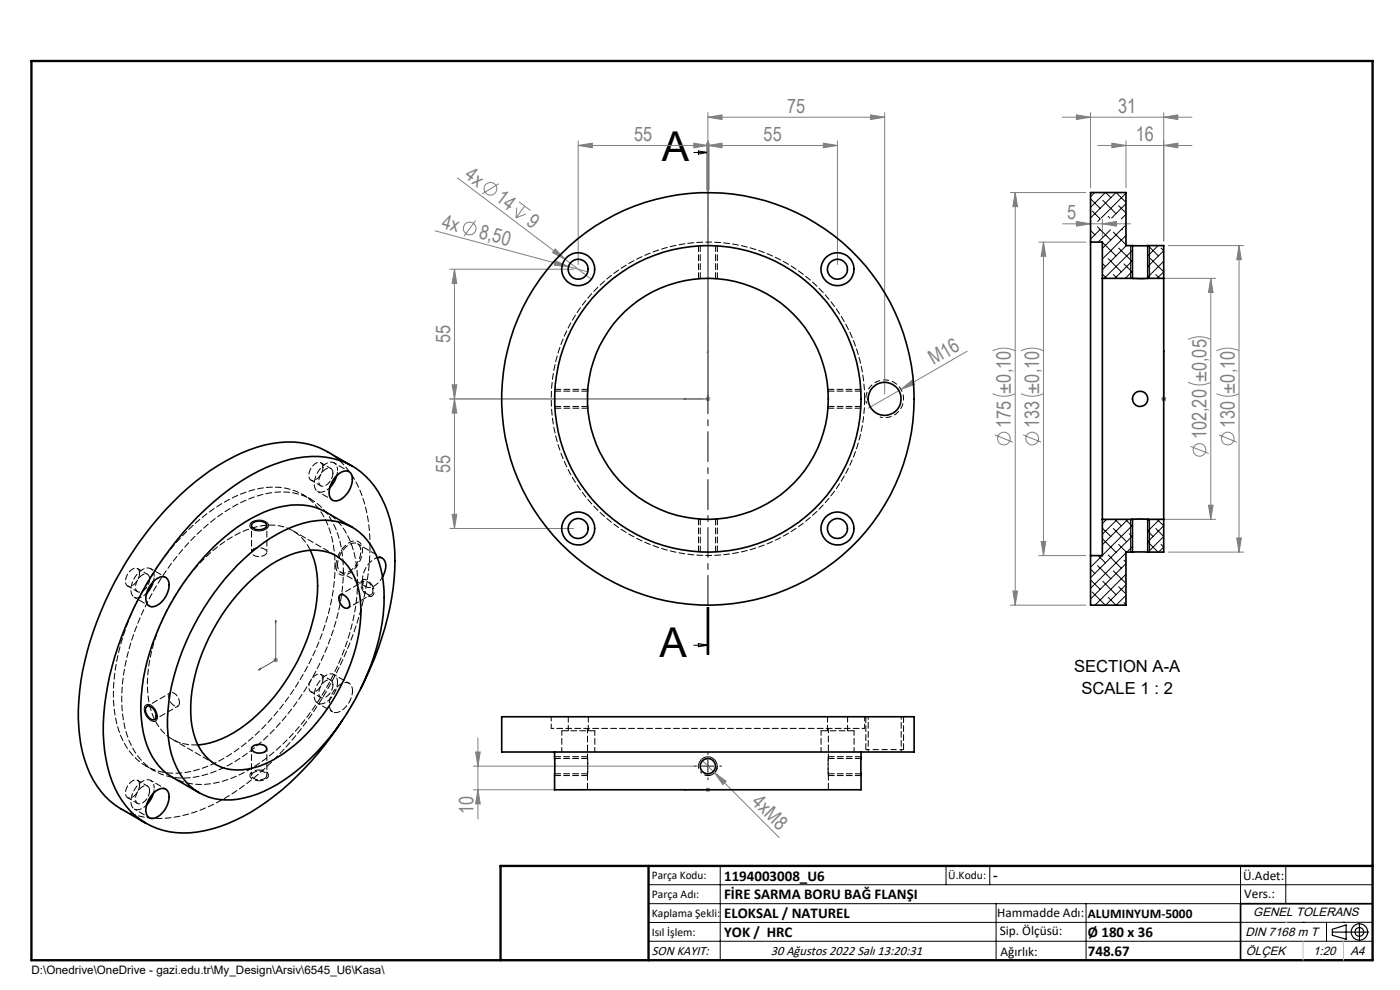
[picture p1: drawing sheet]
<svg xmlns="http://www.w3.org/2000/svg" width="297mm" height="210mm" viewBox="0 0 297 210" stroke-linecap="round" stroke-linejoin="round" font-family="sans-serif">
<g fill="none" stroke="#808080" stroke-width=".21">
<path d="M97 37.7l22.9 17.3M105.8 39l-3.5 2.1M122.7 30.9l3-.5v1zM122.7 29.9v26.2M122.7 30.9h55M147.2 30.4l3 .5-3 .5zM150.2 24.9l3-.5v1zM150.2 23.9v59.7M150.2 24.9h37.5M150.2 30.9l3-.5v1zM174.7 30.4l3 .5-3 .5zM177.7 29.9v26.2"/>
<path d="M184.7 24.4l3 .5-3 .5zM187.7 23.9v59.7M225.4 24.9h27.5M228.4 24.4l3 .5-3 .5zM231.4 23.9v16M232.9 30.9h20M235.9 30.4l3 .5-3 .5zM238.9 29.9v10M246.9 24.9l3-.5v1zM246.9 30.9l3-.5v1zM246.9 23.9v27.2M92.3 49l28.3 7.5"/>
<path d="M95.4 57.1h26.3M96.4 57.1l.5 3h-1zM96.4 57.1v55M100.9 46.8l-2.5 3.3M109.6 44l-.1 2.2M110.1 42.8l2.4 1.9M111.3 43.7l-1.8 2.5M111.5 45.4l-2 .8M117.8 52.8l2.1 2.2-2.7-1.4zM117.8 55.3l2.8 1.2-3-.2zM119.9 55l5.5 4.2M120.6 56.5l4.1 1.2"/>
<path d="M214.3 40.8h16.1M215.4 40.8v87.6M215.4 40.8l.5 3h-1zM220.4 51.4h10M221.4 51.4v66.5M221.4 51.4l.5 3h-1zM225.4 47.5h14.5M228.4 47l3 .5-3 .5zM233.9 47.5l3-.5v1zM233.9 46.5v3.9M241.2 59h16.7M247.9 52.1h16"/>
<path d="M256.9 59v51.2M256.9 59l.5 3h-1zM262.9 52.1l.4 3h-.9zM262.9 52.1v65M205.2 74.5l-14.1 8.1M210.6 74.4a5.4 5.4 0 0 1 4.8 0M216.6 74.4a5.4 5.4 0 0 1 4.8 0M252.1 72l.3-.1a5.3 5.3 0 0 1 4.5 .1M258.1 74.4a5.4 5.4 0 0 1 4.8 0M95.4 84.6h53.8M95.9 81.6h1l-.5 3zM96.4 84.6l.5 3h-1z"/>
<path d="M149.6 84.6h1.1M149.8 84.3l.7 .7M150.2 84.1v1M150.5 84.3l-.7 .7M191.1 82.6l2.4-1.9 .5 .9zM191.1 82.6l-6.9 4M210.6 83.5l.3 .1a5.4 5.4 0 0 0 4.5-.1M211 92.2l3.9 1.6M216.6 83.5l.3 .1a5.4 5.4 0 0 0 4.5-.1M217 92.2l3.9 1.6M246.4 84.6h1M246.5 84.3l.7 .7"/>
<path d="M246.9 84.1v1M247.2 84.3l-.7 .7M252.1 81.1l.3 .1a5.3 5.3 0 0 0 4.5-.1M252.6 94.7l3.8 1.5M258.1 83.5l.3 .1a5.3 5.3 0 0 0 4.5-.1M258.6 92.2l3.8 1.6M95.4 112.1h26.3M95.9 109.1h1l-.5 3zM220.4 117.9h10M220.9 114.9h1l-.5 3zM241.2 110.2h16.7M247.9 117.1h16"/>
<path d="M256.4 107.2h1l-.5 3zM262.4 114.1h.9l-.4 3zM58.1 139.7l.7 .7M58.5 139.5v1M58.8 139.7l-.7 .7M214.3 128.4h16.1M214.9 125.4h1l-.5 3zM58 140h1M100.9 159.5h1l-.5 3zM101.4 156.5v17.2M100.4 167.5h23.2M100.4 162.5h48.8"/>
<path d="M101.4 167.5l.5 3h-1zM148.8 161.1l2.8 2.8M149.6 167.5h1.1M149.8 167.2l.7 .7M150.2 167v1M150.5 167.2l-.7 .7M151.6 163.9l2.5 1.8-.7 .7zM151.6 163.9l13.7 13.8"/>
<circle cx="99.6" cy="48.5" r="1.34"/>
<circle cx="104" cy="40.1" r="1.34"/>
<circle cx="213" cy="93" r="1.34"/>
<circle cx="219" cy="93" r="1.34"/>
<circle cx="254.5" cy="95.4" r="1.35"/>
<circle cx="260.5" cy="93" r="1.34"/>
</g>
<g fill="none" stroke="#000" stroke-width=".21">
<path d="M147.2 32.3h3M148.2 32l2 .3-2 .4zM150 30.3v10M150.2 30.3v10M150.4 30.3v10M239.9 52.1v6.9M243.9 52.1v6.9M124.7 82.6v.4M175.6 82.6v.4M175.6 86.2v.4M53.1 111a2.65 2.65 0 0 1 3.8 .2l.1 .3a2.02 2.02 0 0 1-2.7 1.1 1.14 1.14 0 0 1-1.2-1.6zM239.9 110.2v6.9"/>
<path d="M243.9 110.2v6.9M147.2 136.9h3M148.2 136.5l2 .4-2 .3zM150 128.8v10M150.2 128.8v10M150.4 128.8v10zM31 149.5a2.09 2.09 0 0 1 2.3 1.9l.1 .6-.1 .6-.3 .4a1.76 1.76 0 0 1-2-1.2 1.76 1.76 0 0 1 0-2.3zM148.2 163a1.99 1.99 0 0 1 1.8-2.4 1.99 1.99 0 0 1 2.1 2.1 1.99 1.99 0 0 1-2.5 1.8M148.9 162.5h2.5M150.2 161.3v2.5M137.6 187.7h153.6M137.6 191.7h153.6"/>
<path d="M137.6 199.7h153.6M152.8 183.7v20M200.7 183.7v4M210 183.7v4M211.3 191.7v12M230.4 191.7v12M263.2 183.7v20M272.8 183.7v8M276.4 195.6h.1M281.4 195.6v4.1M285 195.6h.1M291.2 195.6l-153.6 .1"/>
</g>
<g fill="none" stroke="#000" stroke-width=".25">
<path d="M239.9 59h4M239.9 110.2h4M282.6 197.7h7.8M282.6 197.1l3-.9v3l-3-.8zM288.4 195.8v3.8M106.2 203.7h185"/>
<circle cx="288.4" cy="197.7" r="1.74"/>
<circle cx="288.4" cy="197.7" r=".93"/>
</g>
<path d="M71.3 120a1.75 1.75 0 0 0 .9 1.9 1.75 1.75 0 0 0 2-.3 5.9 5.9 0 0 0 2.6-5.7 1.61 1.61 0 0 0-2.6-.9 6.2 6.2 0 0 0-2.9 5" fill="none" stroke="#000" stroke-width=".21" stroke-dasharray="1.3 .6" stroke-dashoffset=".1" stroke-linecap="butt"/>
<path d="M76.9 123a1.76 1.76 0 0 0 0 2.3M76.9 125.3a1.77 1.77 0 0 0 2 1.1M78.9 126.4a1.76 1.76 0 0 0 0-2.3M78.9 124.1a1.92 1.92 0 0 0-2-1.1M53 164.5a1.74 1.74 0 0 0 2 1.1M55 165.6a1.76 1.76 0 0 0 2-1.1M55 163.3a1.76 1.76 0 0 0-2 1.2M57 164.5a1.64 1.64 0 0 0-2-1.2" fill="none" stroke="#000" stroke-width=".21" stroke-dasharray="1.3 .6" stroke-dashoffset=".3" stroke-linecap="butt"/>
<path d="M191.7 159h-8" fill="none" stroke="#000" stroke-width=".21" stroke-dasharray="1.3 .6" stroke-dashoffset=".5" stroke-linecap="butt"/>
<path d="M124.6 164.5l.1-.8M124.7 161.3v2.4M175.7 163.7v-2.4M175.7 160.5v.8" fill="none" stroke="#000" stroke-width=".21" stroke-dasharray="1.3 .6" stroke-dashoffset=".4" stroke-linecap="butt"/>
<path d="M148.4 59.1h-.2M124.7 86.4v.2M124.7 160.9l-.1-.4M148.9 164l-.3-.3M175.7 164.1v.4" fill="none" stroke="#000" stroke-width=".21" stroke-dasharray="1.3 .6" stroke-linecap="butt"/>
<path d="M186.6 88.5a4 4 0 0 0 5.1-3.6 4 4 0 0 0-4.4-4.3 4 4 0 0 0-3.5 5" fill="none" stroke="#000" stroke-width=".21" stroke-dasharray="1.3 .6" stroke-dashoffset=".6" stroke-linecap="butt"/>
<g fill="none" stroke="#00f" stroke-width=".21">
<path d="M150.2 74.3l.1 .5h-.3zM150.2 74.3v10.3h-5.2M246.9 74.3v.5v-.5M246.9 74.3v10.3M145 84.6l.5-.1v.2zM246.9 84.5v.2zM246.9 84.6h.1M58.5 131.6l.1 .3-.2 .1zM58.5 131.6v8.4l-3.6 2.1M54.9 142.1l.3-.3v.2zM145 167.5h.5h-.5M145 167.5h5.2"/>
<path d="M150 167.5h.3zM150.2 167.5h.1"/>
</g>
<g fill="none" stroke="#000" stroke-width=".21" stroke-dasharray="1.3 .6">
<path d="M148.2 52.2v6.9M148.6 59.1h-.2M152.1 59.1h-.3M152.2 59.1v-6.9M152.2 59.1h-.1M117.7 86.6h7M124.7 82.6h-7M124.7 86.2v.2M175.7 86.6h6.9M182.6 82.6h-6.9M148.2 110.1v6.9M148.2 110.1h.1"/>
<path d="M148.3 110.1h.3M151.8 110.1h.3M152.1 110.1h.1M152.2 117v-6.9M183.7 152v7M191.7 159v-7M191.7 159h.1M117.7 164.5h6.9M124.6 160.5h-6.9M124.6 164.5h.1M124.7 161.3v-.4M148.2 162.3v.2"/>
<path d="M150.1 164.5l-.6-.1M150.7 164.4l-.6 .1M151.8 163.7l.3-.6M152.1 163.1l.1-.6M175.7 163.7v.4M175.7 164.5h7M175.7 160.5h.1M182.7 160.5h-7"/>
</g>
<path d="M147.7 162.5h-.4M150.2 160v-.4M150.2 165v.4M152.7 162.5h.4" fill="none" stroke="#000" stroke-width=".21" stroke-dasharray="15.2 1.3 1.3 1.3"/>
<path d="M150.2 30.3v108.5" fill="none" stroke="#000" stroke-width=".21" stroke-dasharray="6.3 1.3 1.3 1.3" stroke-dashoffset="-.3"/>
<path d="M291.2 191.7h-28v12" fill="none" stroke="#000" stroke-width=".35"/>
<path d="M6.7 12.9h284.5v190.8h-284.5zM137.6 183.7v20M291.2 183.7h-185v20" fill="none" stroke="#000" stroke-width=".5"/>
<path d="M276.4 199.7v4M285 199.7v4" fill="none" stroke="#c0c0c0" stroke-width=".21"/>
<path d="M272.8 195.6h.1" fill="none" stroke="#c0c0c0" stroke-width=".25"/>
<g fill="#00f">
<path d="M145 84.6l.5 .1v-.2zM150.2 74.3l-.2 .5h.3z"/>
<path d="M54.9 142.1l.3-.1v-.2zM58.5 131.6l-.1 .4 .2-.1zM145 167.5h.5zM150 167.5h.3z"/>
<path d="M246.9 84.5v.2zM246.9 74.3v.5zM246.9 84.5v.2zM246.9 74.3v.5z"/>
</g>
<g fill="#808080">
<path d="M117.8 52.8l2.1 2.2-2.7-1.4z"/>
<path d="M117.8 55.3l2.8 1.2-3-.2z"/>
<path d="M191.1 82.6l2.4-1.9 .5 .9z"/>
<path d="M151.6 163.9l2.5 1.8-.7 .7z"/>
<path d="M184.7 24.4l3 .5-3 .5zM150.2 24.9l3-.5v1z"/>
<path d="M122.7 30.9l3-.5v1zM147.2 30.4l3 .5-3 .5zM150.2 30.9l3-.5v1zM174.7 30.4l3 .5-3 .5zM228.4 24.4l3 .5-3 .5zM246.9 24.9l3-.5v1zM235.9 30.4l3 .5-3 .5zM246.9 30.9l3-.5v1zM228.4 47l3 .5-3 .5zM233.9 47.5l3-.5v1z"/>
<path d="M95.9 81.6h1l-.5 3zM96.4 57.1l.5 3h-1zM220.9 114.9h1l-.5 3zM221.4 51.4l.5 3h-1z"/>
<path d="M215.4 40.8l.5 3h-1zM214.9 125.4h1l-.5 3z"/>
<path d="M96.4 84.6l.5 3h-1zM95.9 109.1h1l-.5 3zM262.9 52.1l.4 3h-.9zM262.4 114.1h.9l-.4 3zM100.9 159.5h1l-.5 3zM101.4 167.5l.5 3h-1z"/>
<path d="M256.9 59l.5 3h-1zM256.4 107.2h1l-.5 3z"/>
</g>
<g fill="none" stroke="#000" stroke-width=".35">
<path d="M231.4 51.4v66.5M231.4 51.4v-10.6h7.5v11.3h1.3M231.4 51.4h2.5v7.6M233.9 59v51.2M233.9 59h6.3M240.2 59h3.3M240.2 52.1h3.3M240.2 52.1v6.9M243.5 59h3.4M243.5 52.1v6.9M243.5 52.1h3.4v6.9M246.9 59v51.2"/>
<path d="M74.7 98.9l-5.3-3.1a17.7 17.7 0 0 0-13.2-1.4 43.3 43.3 0 0 0-19.6 12.2 71.1 71.1 0 0 0-19.7 40 32.2 32.2 0 0 0 2.9 18.9 16 16 0 0 0 5.9 6.1l5.3 3.1M50.4 119.8a31.4 31.4 0 0 1 15.5-9.2 11.8 11.8 0 0 1 14 7.4 27.3 27.3 0 0 1 .9 15.7 52.3 52.3 0 0 1-20.5 31.7 21 21 0 0 1-13.7 4.2 11.7 11.7 0 0 1-9.7-8.2 28.6 28.6 0 0 1-.5-16 54.9 54.9 0 0 1 14-25.6zM53.5 111a2.06 2.06 0 0 1 3.1 .4 1.62 1.62 0 0 1-2.2 1 .91 .91 0 0 1-.9-1.4zM65.8 116.7a21.3 21.3 0 0 1 .9 13.8 41.6 41.6 0 0 1-15.8 24.1 18.1 18.1 0 0 1-8.9 3.4M71.4 100.9v.1a5.6 5.6 0 0 1-1.4 2.4M71.5 100.9a2.07 2.07 0 0 1 2.9-.6 4.1 4.1 0 0 1-1.1 4.8 2.32 2.32 0 0 1-3 .9 2.96 2.96 0 0 1 0-3.6zM74.8 111.9l-5.7-3.3a13.9 13.9 0 0 0-11.6-.5 38.1 38.1 0 0 0-16.5 12.8 51.4 51.4 0 0 0-11 26.6 21.2 21.2 0 0 0 3 14.1 11.1 11.1 0 0 0 3.6 3.3l5.7 3.3M80 118.3a1.51 1.51 0 0 1 1.8 2l-.2 1.2-.5 .9M233.9 110.2h6.3M233.9 110.2v7.7h-2.5M240.2 110.2h3.3M240.2 117.1h3.3"/>
<path d="M240.2 110.2v6.9M240.2 117.1h-1.3v11.3h-7.5v-10.5M243.5 110.2h3.4M243.5 110.2v6.9M246.9 110.2v6.9h-3.4M32.5 123.4l-.5 1.2-.9 1.3M32.6 123.3a2.01 2.01 0 0 1 2.9-.5 4 4 0 0 1-1.1 4.7 2.6 2.6 0 0 1-2.6 1.1 2.32 2.32 0 0 1-.6-3.1l.6-1.2zM52.6 123.7a23.1 23.1 0 0 1 12.5-6.9 9.3 9.3 0 0 1 10.4 6.2 23.5 23.5 0 0 1 0 14.4 41.1 41.1 0 0 1-15.4 22.5 15.9 15.9 0 0 1-12.1 3.2 9.9 9.9 0 0 1-7-7.9 29.6 29.6 0 0 1 2.6-18.4 42.2 42.2 0 0 1 9-13.1zM72 126.3a1.47 1.47 0 0 1 2 1.1 1.03 1.03 0 0 1-.5 1.6 2.1 2.1 0 0 1-1.5-2.7zM31.2 149.8a1.94 1.94 0 0 1 1.8 2.7 1.38 1.38 0 0 1-2-1.1 1.2 1.2 0 0 1 .2-1.6zM53.6 158.4a2.21 2.21 0 0 1 3 .2 .99 .99 0 0 1-1.2 1.1 1.43 1.43 0 0 1-2-1.1zM76.6 145.9a59.9 59.9 0 0 0 7.1-28.9 24.2 24.2 0 0 0-5.2-15 16 16 0 0 0-15.5-4.9 37.3 37.3 0 0 0-18 9.6 71.7 71.7 0 0 0-22.5 40.9 34.9 34.9 0 0 0 1.9 19.6 15.8 15.8 0 0 0 17.5 9.3 36.8 36.8 0 0 0 18-9 67.4 67.4 0 0 0 12.7-14.7"/>
<path d="M106.4 152h87.5v7.5h-87.5zM117.7 159.5v8h65v-8M32.5 168.3l-.5 1.2-.9 1.3M32.6 168.2a2.01 2.01 0 0 1 2.9-.5 4 4 0 0 1-1.1 4.7 2.6 2.6 0 0 1-2.6 1.1 2.08 2.08 0 0 1-.8-2.5l.5-1.2z"/>
<circle cx="122.7" cy="57.1" r="3.5"/>
<circle cx="122.7" cy="57.1" r="2.11"/>
<circle cx="177.7" cy="57.1" r="3.5"/>
<circle cx="177.7" cy="57.1" r="2.11"/>
<circle cx="150.2" cy="84.6" r="32.5"/>
<circle cx="150.2" cy="84.6" r="25.6"/>
<circle cx="150.2" cy="84.6" r="43.7"/>
<circle cx="187.7" cy="84.6" r="3.5"/>
<circle cx="241.9" cy="84.6" r="1.63"/>
<circle cx="122.7" cy="112.1" r="2.12"/>
<circle cx="122.7" cy="112.1" r="3.5"/>
<circle cx="177.7" cy="112.1" r="2.12"/>
<circle cx="177.7" cy="112.1" r="3.5"/>
<circle cx="150.2" cy="162.5" r="1.63"/>
</g>
<g fill="none" stroke="#000" stroke-width=".21" stroke-dasharray="1.3 .6">
<path d="M148.6 52.1v7M151.8 59.1v-7M117.7 86.2h7M124.7 83h-7M175.7 86.2h7M182.7 83h-7M183.4 84.6a33.2 33.2 0 0 0-49.2-29.1 33.2 33.2 0 0 0-1.8 57.2 33.2 33.2 0 0 0 51-26.1v-2M148.6 110.1v7M151.8 117.1v-7M126.2 155h-7M181.2 155h-7M117.7 164.1h6.9"/>
<path d="M117.7 160.9v.2M124.6 160.9h-6.9M150.1 164.1h.1M150.2 164.1h.2M150.3 160.9l-.6 .1M175.7 164.1h7M182.7 164.1v-.3M182.7 160.9h-7"/>
</g>
<g fill="none" stroke="#000" stroke-width=".21">
<path d="M231.4 51.1l.2 .3M231.4 48.9l.9 .9M231.4 42.2l2 2M231.7 44.8l1.7 1.6M232.2 40.8l-.8 .9M232.8 48.1l.6 .6-2 2M233.4 46.5l-.5 .5M233.4 48.7l2.3 2.2M233.9 58.1l.9 .9M233.9 55.9l.6 .6M234 51.5l2.7 2.8M234 42.5l2.7 2.8"/>
<path d="M234.5 40.8l-3.1 3.2M234.6 40.8l1.1 1.1M235.1 45.9l.3 .3M235.1 54.8l2.8 2.9M235.6 48.7l-2.6 2.7M236.2 58.2l.8 .8M236.2 49.2l2.7 2.7M236.7 40.8l-5.3 5.4M236.8 40.8l2.1 2.1M237.3 43.6l1.6 1.6M237.3 52.6l2.8 2.8M237.8 48.7l-3.9 4"/>
<path d="M237.9 48.7h.1M238.4 56l1.8 1.8M238.6 48l-.7 .7M238.9 43.2l-3.1 3M238.9 45.5l-1 1M238.9 49.9l-5 5.1M238.9 41l-5.3 5.2M238.9 52.1l-5 5.1M240.2 53.1l-6 5.9M240.2 55.3l-3.7 3.7M240.2 57.6l-1.5 1.4M243.5 56.5h.1"/>
<path d="M243.6 52.1l2.1 2.2M244.1 54.8l2.8 2.9-1.4 1.3M245.2 58.2l.8 .8M245.7 52.1l-2.2 2.2M246.3 52.6l.6 .6-3.4 3.3M246.9 55.4l-3.4 3.4 .3 .2M231.6 117.9l-.2 .2M232.8 120l2.9 2.8M233 117.9l1.5 1.5M233.9 112l1.8 1.8M234 114.4l2.7 2.7M234.2 110.2l.3 .2"/>
<path d="M234.8 110.2l-.9 .9M235.1 117.7l2.8 2.8M236.2 112.1l2.8 2.8M236.5 110.2l1.4 1.3M237 110.2l-3.1 3.1M237.3 115.5l1.6 1.6M238.4 118.8l.5 .5M238.7 110.2l1.5 1.4M238.9 117.3l-7.5 7.5M238.9 119.5l-7.5 7.6M239.3 110.2l-5.4 5.4M239.6 113.2l.6 .7"/>
<path d="M240.2 111.4l-8.8 8.9M240.2 113.7l-8.8 8.8M240.2 115.9l-1.1 1.2M243.5 110.4h.1M243.8 110.2l-.3 .2M245.2 112.1l1.7 1.7-3.3 3.3M245.5 110.2l1.4 1.3-3.4 3.4 2.2 2.2M246 110.2l-2.5 2.5 1.1 1.1M246.3 115.5l.6 .6-1.1 1M231.4 123l2 2M231.4 120.7l.9 1M231.7 125.6l2.8 2.8"/>
<path d="M234 123.3l2.7 2.8M235.1 126.7l1.6 1.7M236.2 121.1l2.7 2.6M237.3 124.5l1.6 1.5M238.4 127.8l.5 .5M238.9 121.8l-6.6 6.6M238.9 124l-4.3 4.4M238.9 126.3l-2.1 2.1"/>
</g>
<path d="M71.6 99.8a1.49 1.49 0 0 0-.7-1.6 1.49 1.49 0 0 0-1.7 .1 5.1 5.1 0 0 0-2.4 5.1 1.47 1.47 0 0 0 2.4 .6l.8-.6M71.5 100.9l.1-1.1M32.6 123.3l.1-1.1M32.7 122.2a1.49 1.49 0 0 0-.6-1.5 1.49 1.49 0 0 0-1.7 0 5.1 5.1 0 0 0-2.5 5.1 1.47 1.47 0 0 0 2.5 .7l.7-.6M72.7 152.7l3.9-6.8M32.6 168.2l.1-1M32.7 167.2a1.49 1.49 0 0 0-.6-1.6 1.49 1.49 0 0 0-1.7 .1 5.1 5.1 0 0 0-2.5 5.1 1.47 1.47 0 0 0 2.5 .6l.7-.6" fill="none" stroke="#000" stroke-width=".21" stroke-dasharray="1.3 .6" stroke-dashoffset=".5"/>
<g fill="none" stroke="#000" stroke-width=".21" stroke-dasharray="1.3 .6" stroke-dashoffset=".6">
<path d="M53.4 111.4v5.7M56.6 117.1v-5.7M66 105.9l-1.8-1M78.5 115.8a26.5 26.5 0 0 0-4.4-15.7 15.4 15.4 0 0 0-4.7-4.3M71.1 120.1a18.9 18.9 0 0 0-4.3-13.2 12.5 12.5 0 0 0-12.8-3.1 35.1 35.1 0 0 0-16.9 11.6 53.1 53.1 0 0 0-13 30.2 20.9 20.9 0 0 0 3.5 13.9 12 12 0 0 0 12.1 4.3 30.5 30.5 0 0 0 15.7-9 54.1 54.1 0 0 0 15.5-31.3l.2-3.4M72.8 121.1a18.9 18.9 0 0 0-4.3-13.2 12.5 12.5 0 0 0-12.7-3 35.1 35.1 0 0 0-16.9 11.5 53.1 53.1 0 0 0-13 30.2 20.9 20.9 0 0 0 3.4 13.9 12 12 0 0 0 12.2 4.3 30.5 30.5 0 0 0 15.6-9 54.1 54.1 0 0 0 15.6-31.2l.1-3.5M73.8 128.9l5-2.8M76.9 122.9a5.2 5.2 0 0 1 3.2-4.6M77.2 123.3l-5 2.8M32.8 152.6l5-2.8M36.1 147l-4.9 2.8M53.4 158.8v5.7"/>
<path d="M30.9 162.5l1.8 1M36.6 164.9a14.2 14.2 0 0 0 12.4 .2 40 40 0 0 0 17.5-14.9 49.4 49.4 0 0 0 9.3-26.7M56.6 164.5v-5.7"/>
</g>
<path d="M25.7 171.6a18 18 0 0 0 14.1 1.1 44.8 44.8 0 0 0 19.5-12.8 71.8 71.8 0 0 0 18.8-38.1l.4-6" fill="none" stroke="#000" stroke-width=".21" stroke-dasharray="1.3 .6" stroke-dashoffset="-.2"/>
<path d="M67.4 104.3l3.2 1.8M74.1 100l-3.2-1.8M28.5 126.7l3.2 1.8M35.2 122.5l-3.2-1.9M75.8 123.5a18.4 18.4 0 0 0-4.3-13l-2.4-1.9M67.4 149.2l3.2 1.8M74.1 144.9l-3.2-1.8M183.4 154.5h-66.5M184.2 152v7.5M191.2 159.5v-7.5M28.5 171.6l3.2 1.8M35.2 167.4l-3.2-1.9" fill="none" stroke="#000" stroke-width=".21" stroke-dasharray="1.3 .6" stroke-dashoffset=".7"/>
<path d="M81.2 122.4a3.6 3.6 0 0 1-3.3 2.2 1.54 1.54 0 0 1-1-1.7M116.9 152v2.5M119.2 155v4.5M124.6 154.5v6.4M126.2 159.5v-4.5M174.2 155v4.5M181.2 159.5v-4.5M183.4 154.5v-2.5M175.7 160.9v-6.4" fill="none" stroke="#000" stroke-width=".21" stroke-dasharray="1.3 .6" stroke-dashoffset=".3"/>
<g fill="none" stroke="#000" stroke-width=".21" stroke-dasharray="1.3 .6" stroke-dashoffset=".4">
<path d="M70.2 99.4l-2.1-1.2M53.8 116.4a2.32 2.32 0 0 1 2.7 .4l.1 .3a1.92 1.92 0 0 1-3.2 .1v-.3l.4-.5M65.9 101.8l2.2 1.3M71.6 119.8a5.1 5.1 0 0 1 3.3-4.6 1.51 1.51 0 0 1 1.6 2 4.9 4.9 0 0 1-3.4 4.4 1.48 1.48 0 0 1-1.5-1.8M81.1 118.4l-5.3-3.1M27.1 124.3l2.1 1.2M31.3 121.8l-2.1-1.2M72.3 121.4l5.3 3.1M76.8 124l.3-.6a1.62 1.62 0 0 1 1.9 1.3 .92 .92 0 0 1-.7 1.5 2.34 2.34 0 0 1-1.5-2.2M38.1 149.1l-.3 .6a1.63 1.63 0 0 1-1.9-1.3 .93 .93 0 0 1 .7-1.5 2.33 2.33 0 0 1 1.5 2.2M65.9 146.7l2.2 1.3M70.2 144.3l-2.1-1.2"/>
<path d="M71.6 144.7a1.49 1.49 0 0 0-.7-1.6 1.49 1.49 0 0 0-1.7 .1 5.1 5.1 0 0 0-2.4 5.1 1.47 1.47 0 0 0 2.4 .6 5.5 5.5 0 0 0 2.4-4.2M74.8 146.5a1.49 1.49 0 0 0-.7-1.5 1.49 1.49 0 0 0-1.7 0 5.1 5.1 0 0 0-2.5 5.1 1.47 1.47 0 0 0 2.5 .7 5.5 5.5 0 0 0 2.4-4.3M27.1 169.2l2.1 1.2M31.3 166.7l-2.1-1.2M56.1 165.2a2.3 2.3 0 0 1-2.6-.4l-.1-.3a1.92 1.92 0 0 1 3.2-.1v.3l-.5 .5"/>
</g>
<path d="M65.8 116.7a9.3 9.3 0 0 0-11.1-5 26.3 26.3 0 0 0-13.7 9.2 40.4 40.4 0 0 0-9.7 23.5 15.4 15.4 0 0 0 3.1 10.7 9.1 9.1 0 0 0 7.6 2.9M124.6 164.1v3.4M175.7 167.5v-3.4" fill="none" stroke="#000" stroke-width=".21" stroke-dasharray="1.3 .6" stroke-dashoffset="-.1"/>
<g fill="none" stroke="#000" stroke-width=".21" stroke-dasharray="1.3 .6" stroke-dashoffset=".1">
<path d="M68.5 99.1a.97 .97 0 0 0-.6-1 .97 .97 0 0 0-1.2 .4 2.65 2.65 0 0 0-.9 3.2 1.46 1.46 0 0 0 2-.7l.5-.9 .2-1M70.6 100.4a.97 .97 0 0 0-.6-1.1 .97 .97 0 0 0-1.2 .4 2.65 2.65 0 0 0-.9 3.2 1.46 1.46 0 0 0 2-.7l.5-.9 .2-.9M71.3 117.9l-9.2-5.3M29.6 121.6a.97 .97 0 0 0-.6-1.1 .97 .97 0 0 0-1.2 .4 2.65 2.65 0 0 0-.9 3.3 1.46 1.46 0 0 0 2-.8l.5-.9 .2-.9M31.7 122.8a.97 .97 0 0 0-.6-1.1 .97 .97 0 0 0-1.1 .4 2.65 2.65 0 0 0-1 3.3 1.46 1.46 0 0 0 2-.7l.6-1 .1-.9M36.6 156.8l9.1 5.3M68.5 144a.97 .97 0 0 0-.6-1 .97 .97 0 0 0-1.2 .4 2.65 2.65 0 0 0-.9 3.2 1.46 1.46 0 0 0 2-.7l.5-.9 .2-1M70.6 145.3a.97 .97 0 0 0-.6-1.1 .97 .97 0 0 0-1.2 .4 2.65 2.65 0 0 0-.9 3.3 1.46 1.46 0 0 0 2-.8l.5-.9 .2-.9M120.6 152v3M124.8 155v-3M175.6 152v3M179.8 155v-3"/>
<path d="M29.6 166.5a.97 .97 0 0 0-.6-1.1 .97 .97 0 0 0-1.2 .4 2.65 2.65 0 0 0-.9 3.3 1.46 1.46 0 0 0 2-.7l.5-1 .2-.9M31.7 167.7a.97 .97 0 0 0-.6-1.1 .97 .97 0 0 0-1.1 .4 2.65 2.65 0 0 0-1 3.3 1.46 1.46 0 0 0 2-.7l.6-.9 .1-1"/>
</g>
<path d="M124.7 161.2l-.1-.3v3.2M175.7 163.8v.3v-3.2" fill="none" stroke="#000" stroke-width=".21" stroke-dasharray="1.3 .6" stroke-dashoffset=".8"/>
<g font-size="8.7">
<text x="140.4" y="34.2">A</text>
<text x="139.9" y="139.3">A</text>
</g>
<g font-size="4.2" fill="#808080">
<text x="167" y="23.9">75</text>
<text x="237.2" y="23.9">31</text>
<text x="134.5" y="29.9">55</text>
<text x="162" y="29.9">55</text>
<text x="241" y="29.9">16</text>
<text x="98.4" y="37.6" transform="rotate(37 98.4 37.6)">4x</text>
<text x="105" y="42.5" transform="rotate(37 105 42.5)">14</text>
<text x="111.5" y="47.5" transform="rotate(37 111.5 47.5)">9</text>
<text x="226.4" y="46.5">5</text>
<text x="93.5" y="48.3" transform="rotate(15 93.5 48.3)">4x</text>
<text x="101.4" y="50.4" transform="rotate(15 101.4 50.4)">8,50</text>
<text x="95.5" y="72.8" transform="rotate(-90 95.5 72.8)">55</text>
<text x="198.1" y="77.5" transform="rotate(-30 198.1 77.5)">M16</text>
<text x="214.4" y="90.8" transform="rotate(-90 214.4 90.8)">175 ±0,10</text>
<text x="220.4" y="90.8" transform="rotate(-90 220.4 90.8)">133 ±0,10</text>
<text x="255.9" y="93.2" transform="rotate(-90 255.9 93.2)">102,20 ±0,05</text>
<text x="261.9" y="90.8" transform="rotate(-90 261.9 90.8)">130 ±0,10</text>
<text x="95.5" y="100.3" transform="rotate(-90 95.5 100.3)">55</text>
<text x="100.5" y="172.8" transform="rotate(-90 100.5 172.8)">10</text>
<text x="159.3" y="170.3" transform="rotate(45 159.3 170.3)">4xM8</text>
</g>
<g font-size="3.5">
<text x="227.9" y="142.6">SECTION A-A</text>
<text x="229.4" y="147.1">SCALE 1 : 2</text>
</g>
<g font-size="3.2">
<text x="153.6" y="186.8">1194003008_U6</text>
<text x="153.6" y="190.8">FİRE SARMA BORU BAĞ FLANŞI</text>
<text x="210.7" y="186.6">-</text>
<text x="153.6" y="194.8">ELOKSAL / NATUREL</text>
<text x="153.6" y="198.8">YOK / HRC</text>
<text x="230.8" y="198.7">Ø 180 x 36</text>
<text x="230.8" y="202.8">748.67</text>
</g>
<g font-size="2.8">
<text x="263.7" y="186.7">Ü.Adet:</text>
<text x="263.9" y="190.5">Vers.:</text>
<text x="211.5" y="194.5">Hammadde Adı:</text>
<text x="230.8" y="194.7">ALUMINYUM-5000</text>
<text x="138.3" y="202.6">SON KAYIT:</text>
<text x="163.5" y="202.6">30 Ağustos 2022 Salı 13:20:31</text>
<text x="212.1" y="198.4">Sip. Ölçüsü:</text>
<text x="212.2" y="202.7">Ağırlık:</text>
</g>
<g font-size="2.6">
<text x="265.9" y="194.4">GENEL TOLERANS</text>
<text x="264.2" y="198.5">DIN 7168 m T</text>
<text x="264.3" y="202.6">ÖLÇEK</text>
<text x="278.5" y="202.6">1:20</text>
<text x="286.5" y="202.6">A4</text>
</g>
<g font-size="2.5">
<text x="138.3" y="186.4">Parça Kodu:</text>
<text x="138.3" y="190.5">Parça Adı:</text>
<text x="201.2" y="186.5">Ü.Kodu:</text>
<text x="138.3" y="194.5">Kaplama Şekli:</text>
<text x="138.3" y="198.6">Isıl İşlem:</text>
<text x="6.7" y="206.7">D:\Onedrive\OneDrive - gazi.edu.tr\My_Design\Arsiv\6545_U6\Kasa\</text>
</g>
</svg>
